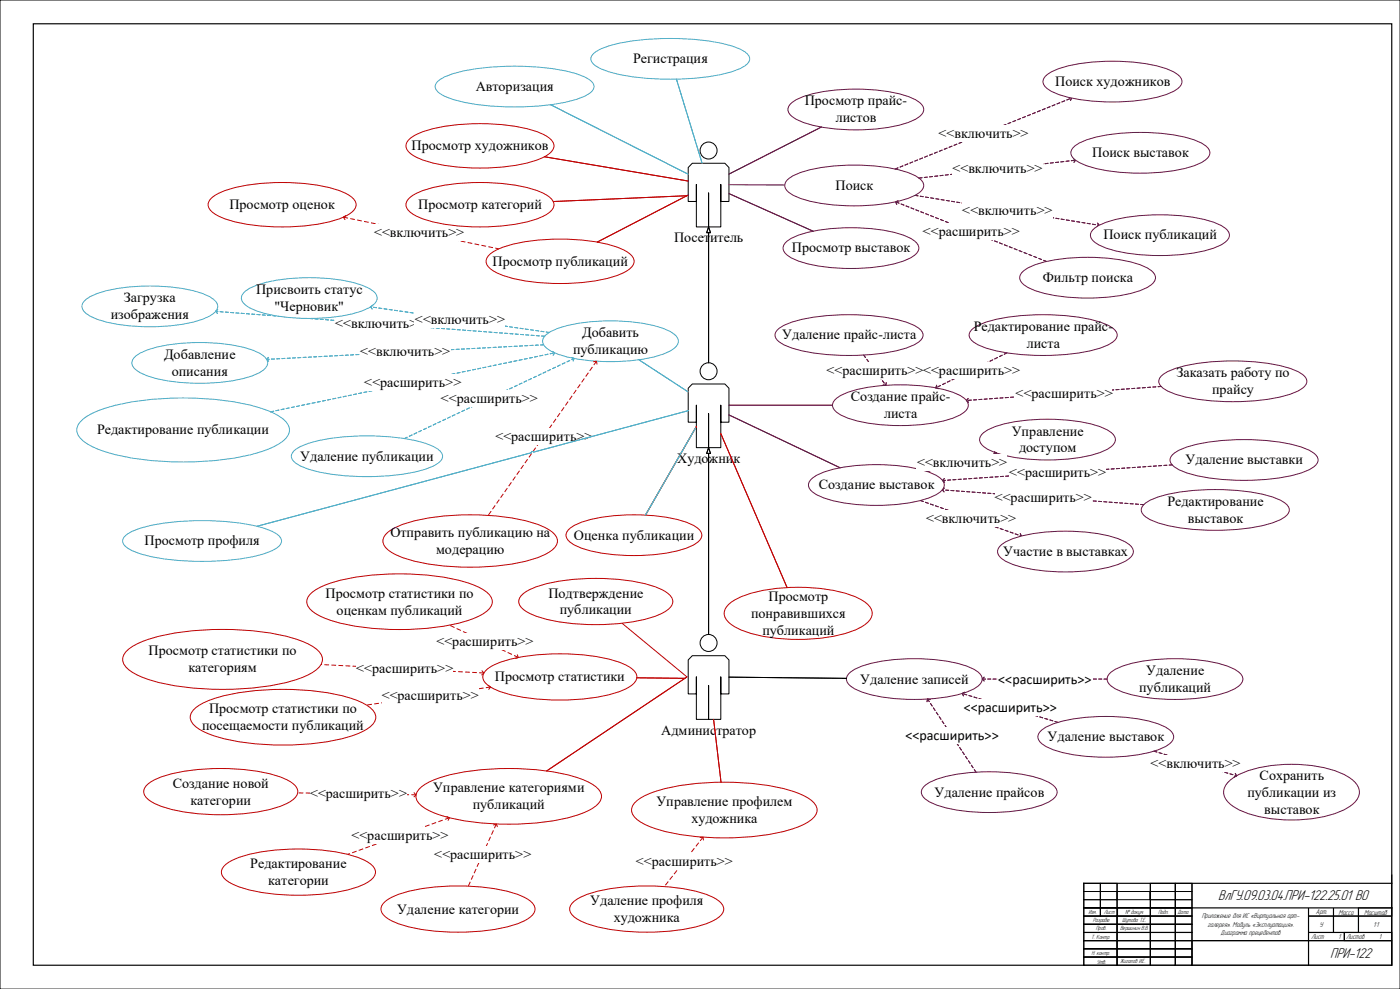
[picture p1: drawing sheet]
<svg xmlns="http://www.w3.org/2000/svg" width="841mm" height="594mm" viewBox="0 0 841 594" stroke-linecap="round" stroke-linejoin="round" font-family="sans-serif">
<g fill="none" stroke="#000" stroke-width=".6">
<path d="M651 535h10v5h-10zM651 530h10v5h-10zM661 535h10v5h-10zM661 530h10v5h-10zM671 535h20v5h-20zM691 535h15v5h-15zM691 530h15v5h-15zM706 535h10v5h-10zM706 530h10v5h-10zM651 560h20v5h-20zM651 555h20v5h-20zM651 550h20v5h-20z"/>
<path d="M651 545h10v5h-10zM651 540h10v5h-10zM661 545h10v5h-10zM661 540h10v5h-10zM671 560h20v5h-20zM671 555h20v5h-20zM671 550h20v5h-20zM671 545h20v5h-20zM691 560h15v5h-15zM691 555h15v5h-15zM691 550h15v5h-15zM691 545h15v5h-15z"/>
<path d="M691 540h15v5h-15zM706 560h10v5h-10zM706 555h10v5h-10zM706 550h10v5h-10zM706 545h10v5h-10zM706 540h10v5h-10zM786 550h15v10h-15zM801 550h15v10h-15zM808 560h28v5h-28zM816 545h20v5h-20zM651 575h20v5h-20zM651 570h20v5h-20z"/>
<path d="M651 565h20v5h-20zM671 575h20v5h-20zM671 570h20v5h-20zM671 565h20v5h-20zM691 575h15v5h-15zM691 570h15v5h-15zM691 565h15v5h-15zM706 575h10v5h-10zM706 570h10v5h-10zM706 565h10v5h-10zM716 565h70v15h-70zM786 565h50v15h-50z"/>
<path d="M0 594v-594h841v594"/>
</g>
<path d="M20 14h816v566h-816zM836 530h-185v50M836 526v54M651 545h185M651 550h65M651 555h65M651 560h65M651 565h65M651 570h65M651 575h65" fill="none" stroke="#000" stroke-width=".7"/>
<path d="M661 530v20M671 530v50M691 530v50M706 530v50M716 530v50M786 550h50M786 545v35M786 560h50M801 545v15M808 560v5M816 545v15M716 565h120" fill="none" stroke="#000" stroke-width=".7" stroke-linecap="butt"/>
<path d="M416 98h19l3 3v20h-5v-10v25h-7v-20v20h-8v-25v10h-5v-20zM421 90a5 5 0 0 0 10 0 5 5 0 0 0-10 0z" fill-rule="evenodd" fill="#fff"/>
<g fill="none" stroke="#000" stroke-width=".6">
<path d="M416 98h19l3 3v20h-5v-10v25h-7v-20v20h-8v-25v10h-5v-20z"/>
<circle cx="426" cy="90" r="5"/>
</g>
<path d="M416 231h19l3 2v21h-5v-11v26h-7v-21v21h-8v-26v11h-5v-21zM421 223a5 5 0 0 0 10 0 5 5 0 0 0-10 0z" fill-rule="evenodd" fill="#fff"/>
<g fill="none" stroke="#000" stroke-width=".6">
<path d="M416 231h19l3 2v21h-5v-11v26h-7v-21v21h-8v-26v11h-5v-21z"/>
<circle cx="426" cy="223" r="5"/>
</g>
<path d="M416 394h19l3 2v21h-5v-10v25h-7v-20v20h-8v-25v10h-5v-21zM421 386a5 5 0 0 0 10 0 5 5 0 0 0-10 0z" fill-rule="evenodd" fill="#fff"/>
<g fill="none" stroke="#000" stroke-width=".6">
<path d="M416 394h19l3 2v21h-5v-10v25h-7v-20v20h-8v-25v10h-5v-21z"/>
<circle cx="426" cy="386" r="5"/>
</g>
<path d="M263 49a61 61 0 0 1 30-9 140 140 0 0 1 57 6 8 8 0 0 1 7 7 18 18 0 0 1-13 7 153 153 0 0 1-74-1 11 11 0 0 1-9-7l1-2z" fill-rule="evenodd" fill="#fff"/>
<path d="M263 49a61 61 0 0 1 30-9 140 140 0 0 1 57 6 8 8 0 0 1 7 7 18 18 0 0 1-13 7 153 153 0 0 1-74-1 11 11 0 0 1-9-7l1-2z" fill="none" stroke="#4bacc6" stroke-width=".6"/>
<path d="M473 108a52 52 0 0 1 28-8 103 103 0 0 1 49 5 6 6 0 0 1 4 8 28 28 0 0 1-18 9 115 115 0 0 1-58-4 8 8 0 0 1-7-8z" fill-rule="evenodd" fill="#fff"/>
<path d="M642 58l2 1-1 1M473 108a52 52 0 0 1 28-8 103 103 0 0 1 49 5 6 6 0 0 1 4 8 28 28 0 0 1-18 9 115 115 0 0 1-58-4 8 8 0 0 1-7-8z" fill="none" stroke="#641346" stroke-width=".6"/>
<path d="M538 101l106-42" fill="none" stroke="#641346" stroke-width=".6" stroke-dasharray="1.9 1.3"/>
<path d="M564 75h54v10h-54z" fill-rule="evenodd" fill="#fff"/>
<path d="M538 101l106-42" fill="none" stroke="#641346" stroke-width=".6" stroke-dasharray="1.9 1.3"/>
<path d="M642 58l2 1-1 1" fill="none" stroke="#641346" stroke-width=".6"/>
<path d="M564 75h54v10h-54z" fill-rule="evenodd" fill="#fff"/>
<path d="M552 107l94-11" fill="none" stroke="#641346" stroke-width=".6" stroke-dasharray="1.9 1.3"/>
<path d="M645 95l1 1-1 1" fill="none" stroke="#641346" stroke-width=".6"/>
<path d="M572 96h54v11h-54z" fill-rule="evenodd" fill="#fff"/>
<path d="M552 107l94-11" fill="none" stroke="#641346" stroke-width=".6" stroke-dasharray="1.9 1.3"/>
<path d="M645 95l1 1-1 1" fill="none" stroke="#641346" stroke-width=".6"/>
<path d="M572 96h54v11h-54z" fill-rule="evenodd" fill="#fff"/>
<path d="M550 117l110 18" fill="none" stroke="#641346" stroke-width=".6" stroke-dasharray="1.9 1.3"/>
<path d="M659 134l1 1-1 1" fill="none" stroke="#641346" stroke-width=".6"/>
<path d="M578 121h54v10h-54z" fill-rule="evenodd" fill="#fff"/>
<path d="M550 117l110 18" fill="none" stroke="#641346" stroke-width=".6" stroke-dasharray="1.9 1.3"/>
<path d="M659 134l1 1-1 1" fill="none" stroke="#641346" stroke-width=".6"/>
<g fill="#fff">
<path d="M578 121h54v10h-54z" fill-rule="evenodd"/>
<path d="M628 45a52 52 0 0 1 28-8 103 103 0 0 1 49 6 6 6 0 0 1 5 8 28 28 0 0 1-19 8 115 115 0 0 1-58-3 8 8 0 0 1-6-8z" fill-rule="evenodd"/>
</g>
<path d="M628 45a52 52 0 0 1 28-8 103 103 0 0 1 49 6 6 6 0 0 1 5 8 28 28 0 0 1-19 8 115 115 0 0 1-58-3 8 8 0 0 1-6-8z" fill="none" stroke="#641346" stroke-width=".6"/>
<path d="M645 88a52 52 0 0 1 28-8 103 103 0 0 1 49 6 6 6 0 0 1 4 8 28 28 0 0 1-18 8 115 115 0 0 1-58-4 8 8 0 0 1-7-7z" fill-rule="evenodd" fill="#fff"/>
<path d="M645 88a52 52 0 0 1 28-8 103 103 0 0 1 49 6 6 6 0 0 1 4 8 28 28 0 0 1-18 8 115 115 0 0 1-58-4 8 8 0 0 1-7-7z" fill="none" stroke="#641346" stroke-width=".6"/>
<path d="M657 138a52 52 0 0 1 28-8 104 104 0 0 1 48 5 6 6 0 0 1 5 8 28 28 0 0 1-19 9 115 115 0 0 1-57-4 8 8 0 0 1-7-8z" fill-rule="evenodd" fill="#fff"/>
<path d="M657 138a52 52 0 0 1 28-8 104 104 0 0 1 48 5 6 6 0 0 1 5 8 28 28 0 0 1-19 9 115 115 0 0 1-57-4 8 8 0 0 1-7-8z" fill="none" stroke="#641346" stroke-width=".6"/>
<path d="M438 111h33" fill="none" stroke="#7030a0" stroke-width=".6"/>
<path d="M331 63l82 42" fill="none" stroke="#4bacc6" stroke-width=".6"/>
<path d="M614 163a55 55 0 0 1 30-8 91 91 0 0 1 46 6 6 6 0 0 1 4 6 6 6 0 0 1-4 5 93 93 0 0 1-49 6 52 52 0 0 1-27-8 5 5 0 0 1 0-7z" fill-rule="evenodd" fill="#fff"/>
<path d="M539 121h-1l1 2M614 163a55 55 0 0 1 30-8 91 91 0 0 1 46 6 6 6 0 0 1 4 6 6 6 0 0 1-4 5 93 93 0 0 1-49 6 52 52 0 0 1-27-8 5 5 0 0 1 0-7z" fill="none" stroke="#641346" stroke-width=".6"/>
<path d="M629 157l-91-36" fill="none" stroke="#641346" stroke-width=".6" stroke-dasharray="1.9 1.3"/>
<path d="M554 134h58v10h-58z" fill-rule="evenodd" fill="#fff"/>
<path d="M629 157l-91-36" fill="none" stroke="#641346" stroke-width=".6" stroke-dasharray="1.9 1.3"/>
<path d="M539 121h-1l1 2" fill="none" stroke="#641346" stroke-width=".6"/>
<g fill="#fff">
<path d="M554 134h58v10h-58z" fill-rule="evenodd"/>
<path d="M475 62a55 55 0 0 1 30-8 91 91 0 0 1 46 6 6 6 0 0 1 4 6 6 6 0 0 1-4 5 93 93 0 0 1-49 6 52 52 0 0 1-27-8 5 5 0 0 1 0-7z" fill-rule="evenodd"/>
</g>
<path d="M475 62a55 55 0 0 1 30-8 91 91 0 0 1 46 6 6 6 0 0 1 4 6 6 6 0 0 1-4 5 93 93 0 0 1-49 6 52 52 0 0 1-27-8 5 5 0 0 1 0-7zM493 76l-55 29" fill="none" stroke="#641346" stroke-width=".6"/>
<path d="M502 240a55 55 0 0 1 30-9 91 91 0 0 1 45 7 6 6 0 0 1 5 5 6 6 0 0 1-5 6 93 93 0 0 1-48 6 52 52 0 0 1-27-8 5 5 0 0 1 0-7z" fill-rule="evenodd" fill="#fff"/>
<path d="M502 240a55 55 0 0 1 30-9 91 91 0 0 1 45 7 6 6 0 0 1 5 5 6 6 0 0 1-5 6 93 93 0 0 1-48 6 52 52 0 0 1-27-8 5 5 0 0 1 0-7zM438 243h62" fill="none" stroke="#641346" stroke-width=".6"/>
<path d="M328 201a55 55 0 0 1 29-8 91 91 0 0 1 46 7 6 6 0 0 1 4 5 6 6 0 0 1-4 5 93 93 0 0 1-49 7 52 52 0 0 1-26-8 5 5 0 0 1 0-8z" fill-rule="evenodd" fill="#fff"/>
<path d="M328 201a55 55 0 0 1 29-8 91 91 0 0 1 46 7 6 6 0 0 1 4 5 6 6 0 0 1-4 5 93 93 0 0 1-49 7 52 52 0 0 1-26-8 5 5 0 0 1 0-8zM384 216l29 19" fill="none" stroke="#4bacc6" stroke-width=".6"/>
<path d="M51 180a55 55 0 0 1 30-8 91 91 0 0 1 46 7 6 6 0 0 1 4 5 6 6 0 0 1-4 5 93 93 0 0 1-49 7 52 52 0 0 1-27-8 5 5 0 0 1 0-8z" fill-rule="evenodd" fill="#fff"/>
<path d="M51 180a55 55 0 0 1 30-8 91 91 0 0 1 46 7 6 6 0 0 1 4 5 6 6 0 0 1-4 5 93 93 0 0 1-49 7 52 52 0 0 1-27-8 5 5 0 0 1 0-8z" fill="none" stroke="#4bacc6" stroke-width=".6"/>
<path d="M81 214a55 55 0 0 1 30-8 91 91 0 0 1 46 7 6 6 0 0 1 4 5 6 6 0 0 1-4 5 93 93 0 0 1-49 7 52 52 0 0 1-27-8 5 5 0 0 1 0-8z" fill-rule="evenodd" fill="#fff"/>
<path d="M81 214a55 55 0 0 1 30-8 91 91 0 0 1 46 7 6 6 0 0 1 4 5 6 6 0 0 1-4 5 93 93 0 0 1-49 7 52 52 0 0 1-27-8 5 5 0 0 1 0-8z" fill="none" stroke="#4bacc6" stroke-width=".6"/>
<path d="M48 253a56 56 0 0 1 30-11 178 178 0 0 1 83 4 20 20 0 0 1 13 11 10 10 0 0 1-7 10 120 120 0 0 1-53 10 141 141 0 0 1-59-9 12 12 0 0 1-9-11z" fill-rule="evenodd" fill="#fff"/>
<path d="M131 186l-1 1 1 1M48 253a56 56 0 0 1 30-11 178 178 0 0 1 83 4 20 20 0 0 1 13 11 10 10 0 0 1-7 10 120 120 0 0 1-53 10 141 141 0 0 1-59-9 12 12 0 0 1-9-11z" fill="none" stroke="#4bacc6" stroke-width=".6"/>
<path d="M327 202l-197-15" fill="none" stroke="#4bacc6" stroke-width=".6" stroke-dasharray="1.9 1.3"/>
<path d="M201 189h54v11h-54z" fill-rule="evenodd" fill="#fff"/>
<path d="M327 202l-197-15" fill="none" stroke="#4bacc6" stroke-width=".6" stroke-dasharray="1.9 1.3"/>
<path d="M131 186l-1 1 1 1" fill="none" stroke="#4bacc6" stroke-width=".6"/>
<path d="M201 189h54v11h-54z" fill-rule="evenodd" fill="#fff"/>
<path d="M327 207l-167 9" fill="none" stroke="#4bacc6" stroke-width=".6" stroke-dasharray="1.9 1.3"/>
<path d="M161 215l-1 1 1 1" fill="none" stroke="#4bacc6" stroke-width=".6"/>
<path d="M216 206h54v11h-54z" fill-rule="evenodd" fill="#fff"/>
<path d="M327 207l-167 9" fill="none" stroke="#4bacc6" stroke-width=".6" stroke-dasharray="1.9 1.3"/>
<path d="M161 215l-1 1 1 1" fill="none" stroke="#4bacc6" stroke-width=".6"/>
<path d="M216 206h54v11h-54z" fill-rule="evenodd" fill="#fff"/>
<path d="M163 247l170-35" fill="none" stroke="#4bacc6" stroke-width=".6" stroke-dasharray="1.9 1.3"/>
<path d="M332 211l1 1-1 1" fill="none" stroke="#4bacc6" stroke-width=".6"/>
<path d="M219 225h58v10h-58z" fill-rule="evenodd" fill="#fff"/>
<path d="M163 247l170-35" fill="none" stroke="#4bacc6" stroke-width=".6" stroke-dasharray="1.9 1.3"/>
<path d="M332 211l1 1-1 1" fill="none" stroke="#4bacc6" stroke-width=".6"/>
<g fill="#fff">
<path d="M219 225h58v10h-58z" fill-rule="evenodd"/>
<path d="M488 288a55 55 0 0 1 29-9 91 91 0 0 1 46 7 6 6 0 0 1 4 5 6 6 0 0 1-4 6 93 93 0 0 1-49 6 52 52 0 0 1-26-8 5 5 0 0 1 0-7z" fill-rule="evenodd"/>
</g>
<path d="M488 288a55 55 0 0 1 29-9 91 91 0 0 1 46 7 6 6 0 0 1 4 5 6 6 0 0 1-4 6 93 93 0 0 1-49 6 52 52 0 0 1-26-8 5 5 0 0 1 0-7z" fill="none" stroke="#641346" stroke-width=".6"/>
<path d="M590 260a55 55 0 0 1 30-8 91 91 0 0 1 46 7 6 6 0 0 1 4 5 6 6 0 0 1-4 5 93 93 0 0 1-49 7 52 52 0 0 1-27-8 5 5 0 0 1 0-8z" fill-rule="evenodd" fill="#fff"/>
<path d="M590 260a55 55 0 0 1 30-8 91 91 0 0 1 46 7 6 6 0 0 1 4 5 6 6 0 0 1-4 5 93 93 0 0 1-49 7 52 52 0 0 1-27-8 5 5 0 0 1 0-8z" fill="none" stroke="#641346" stroke-width=".6"/>
<path d="M687 303a58 58 0 0 1 30-8 117 117 0 0 1 52 5 6 6 0 0 1 5 8 31 31 0 0 1-20 8 130 130 0 0 1-61-3 8 8 0 0 1-7-8z" fill-rule="evenodd" fill="#fff"/>
<path d="M567 293l-1 1 1 1M687 303a58 58 0 0 1 30-8 117 117 0 0 1 52 5 6 6 0 0 1 5 8 31 31 0 0 1-20 8 130 130 0 0 1-61-3 8 8 0 0 1-7-8z" fill="none" stroke="#641346" stroke-width=".6"/>
<path d="M687 303l-121-9" fill="none" stroke="#641346" stroke-width=".6" stroke-dasharray="1.9 1.3"/>
<path d="M597 294h59v10h-59z" fill-rule="evenodd" fill="#fff"/>
<path d="M687 303l-121-9" fill="none" stroke="#641346" stroke-width=".6" stroke-dasharray="1.9 1.3"/>
<path d="M567 293l-1 1 1 1" fill="none" stroke="#641346" stroke-width=".6"/>
<path d="M597 294h59v10h-59z" fill-rule="evenodd" fill="#fff"/>
<path d="M557 283l42-11" fill="none" stroke="#641346" stroke-width=".6" stroke-dasharray="1.9 1.3"/>
<path d="M597 271l2 1-1 2" fill="none" stroke="#641346" stroke-width=".6"/>
<path d="M551 273h54v10h-54z" fill-rule="evenodd" fill="#fff"/>
<path d="M557 283l42-11" fill="none" stroke="#641346" stroke-width=".6" stroke-dasharray="1.9 1.3"/>
<path d="M597 271l2 1-1 2" fill="none" stroke="#641346" stroke-width=".6"/>
<path d="M551 273h54v10h-54z" fill-rule="evenodd" fill="#fff"/>
<path d="M438 249l67 32M613 320l1 2-2 1" fill="none" stroke="#641346" stroke-width=".6"/>
<path d="M553 301l61 21" fill="none" stroke="#641346" stroke-width=".6" stroke-dasharray="1.9 1.3"/>
<path d="M556 306h54v10h-54z" fill-rule="evenodd" fill="#fff"/>
<path d="M553 301l61 21" fill="none" stroke="#641346" stroke-width=".6" stroke-dasharray="1.9 1.3"/>
<path d="M613 320l1 2-2 1" fill="none" stroke="#641346" stroke-width=".6"/>
<g fill="#fff">
<path d="M556 306h54v10h-54z" fill-rule="evenodd"/>
<path d="M601 328a55 55 0 0 1 30-9 91 91 0 0 1 46 7 6 6 0 0 1 4 5 6 6 0 0 1-4 6 93 93 0 0 1-49 6 52 52 0 0 1-27-8 5 5 0 0 1 0-7z" fill-rule="evenodd"/>
</g>
<path d="M601 328a55 55 0 0 1 30-9 91 91 0 0 1 46 7 6 6 0 0 1 4 5 6 6 0 0 1-4 6 93 93 0 0 1-49 6 52 52 0 0 1-27-8 5 5 0 0 1 0-7z" fill="none" stroke="#641346" stroke-width=".6"/>
<path d="M510 404a55 55 0 0 1 30-8 91 91 0 0 1 46 6 6 6 0 0 1 4 6 6 6 0 0 1-4 5 93 93 0 0 1-49 6 52 52 0 0 1-27-7 5 5 0 0 1 0-8z" fill-rule="evenodd" fill="#fff"/>
<path d="M510 404a55 55 0 0 1 30-8 91 91 0 0 1 46 6 6 6 0 0 1 4 6 6 6 0 0 1-4 5 93 93 0 0 1-49 6 52 52 0 0 1-27-7 5 5 0 0 1 0-8z" fill="none" stroke="#641346" stroke-width=".6"/>
<path d="M667 404a55 55 0 0 1 29-8 91 91 0 0 1 46 6 6 6 0 0 1 5 6 6 6 0 0 1-5 5 93 93 0 0 1-49 6 52 52 0 0 1-26-7 5 5 0 0 1 0-8z" fill-rule="evenodd" fill="#fff"/>
<path d="M667 404a55 55 0 0 1 29-8 91 91 0 0 1 46 6 6 6 0 0 1 5 6 6 6 0 0 1-5 5 93 93 0 0 1-49 6 52 52 0 0 1-26-7 5 5 0 0 1 0-8z" fill="none" stroke="#641346" stroke-width=".6"/>
<path d="M625 439a55 55 0 0 1 30-8 91 91 0 0 1 46 6 6 6 0 0 1 4 5 6 6 0 0 1-4 6 93 93 0 0 1-49 6 52 52 0 0 1-27-8 5 5 0 0 1 0-7z" fill-rule="evenodd" fill="#fff"/>
<path d="M625 439a55 55 0 0 1 30-8 91 91 0 0 1 46 6 6 6 0 0 1 4 5 6 6 0 0 1-4 6 93 93 0 0 1-49 6 52 52 0 0 1-27-8 5 5 0 0 1 0-7z" fill="none" stroke="#641346" stroke-width=".6"/>
<path d="M584 198a58 58 0 0 1 30-8 117 117 0 0 1 52 5 6 6 0 0 1 5 8 31 31 0 0 1-20 9 130 130 0 0 1-62-4 8 8 0 0 1-7-8z" fill-rule="evenodd" fill="#fff"/>
<path d="M584 198a58 58 0 0 1 30-8 117 117 0 0 1 52 5 6 6 0 0 1 5 8 31 31 0 0 1-20 9 130 130 0 0 1-62-4 8 8 0 0 1-7-8zM563 231l-1 2h2" fill="none" stroke="#641346" stroke-width=".6"/>
<path d="M605 212l-43 21" fill="none" stroke="#641346" stroke-width=".6" stroke-dasharray="1.9 1.3"/>
<path d="M554 217h59v10h-59z" fill-rule="evenodd" fill="#fff"/>
<path d="M605 212l-43 21" fill="none" stroke="#641346" stroke-width=".6" stroke-dasharray="1.9 1.3"/>
<path d="M563 231l-1 2h2" fill="none" stroke="#641346" stroke-width=".6"/>
<path d="M554 217h59v10h-59z" fill-rule="evenodd" fill="#fff"/>
<path d="M426 136l1 4h-3zM426 140v78M426 269l1 3h-3zM426 272v109" fill="none" stroke="#000" stroke-width=".6"/>
<path d="M357 32a61 61 0 0 1 29-8 140 140 0 0 1 57 5 8 8 0 0 1 7 7 18 18 0 0 1-13 8 153 153 0 0 1-73-2 11 11 0 0 1-9-7v-1z" fill-rule="evenodd" fill="#fff"/>
<path d="M357 32a61 61 0 0 1 29-8 140 140 0 0 1 57 5 8 8 0 0 1 7 7 18 18 0 0 1-13 8 153 153 0 0 1-73-2 11 11 0 0 1-9-7v-1zM406 48l16 50" fill="none" stroke="#4bacc6" stroke-width=".6"/>
<path d="M127 119a55 55 0 0 1 30-9 112 112 0 0 1 50 6 9 9 0 0 1 7 8 18 18 0 0 1-13 8 124 124 0 0 1-67-1 12 12 0 0 1-9-8v-2zM208 129l-2 1 1 2M294 153a55 55 0 0 1 30-9 112 112 0 0 1 50 6 9 9 0 0 1 7 8 18 18 0 0 1-13 8 124 124 0 0 1-67-1 12 12 0 0 1-9-8v-2z" fill="none" stroke="#c00000" stroke-width=".6"/>
<path d="M206 130l94 19" fill="none" stroke="#c00000" stroke-width=".6" stroke-dasharray="2.8 1.4" stroke-linecap="butt"/>
<path d="M225 135h54v10h-54z" fill-rule="evenodd" fill="#fff"/>
<path d="M413 117l-54 28" fill="none" stroke="#c00000" stroke-width=".6"/>
<path d="M342 318a55 55 0 0 1 29-9 91 91 0 0 1 46 7 6 6 0 0 1 5 5 6 6 0 0 1-5 6 93 93 0 0 1-49 6 52 52 0 0 1-26-8 5 5 0 0 1 0-7z" fill-rule="evenodd" fill="#fff"/>
<path d="M342 318a55 55 0 0 1 29-9 91 91 0 0 1 46 7 6 6 0 0 1 5 5 6 6 0 0 1-5 6 93 93 0 0 1-49 6 52 52 0 0 1-26-8 5 5 0 0 1 0-7z" fill="none" stroke="#c00000" stroke-width=".6"/>
<path d="M177 270a61 61 0 0 1 30-8 122 122 0 0 1 53 6 6 6 0 0 1 5 8 25 25 0 0 1-15 7 137 137 0 0 1-68-2 9 9 0 0 1-7-8z" fill-rule="evenodd" fill="#fff"/>
<path d="M343 215h2l-1 2M177 270a61 61 0 0 1 30-8 122 122 0 0 1 53 6 6 6 0 0 1 5 8 25 25 0 0 1-15 7 137 137 0 0 1-68-2 9 9 0 0 1-7-8z" fill="none" stroke="#4bacc6" stroke-width=".6"/>
<path d="M243 263l102-48" fill="none" stroke="#4bacc6" stroke-width=".6" stroke-dasharray="1.9 1.3"/>
<path d="M265 234h58v10h-58z" fill-rule="evenodd" fill="#fff"/>
<path d="M243 263l102-48" fill="none" stroke="#4bacc6" stroke-width=".6" stroke-dasharray="1.9 1.3"/>
<path d="M343 215h2l-1 2" fill="none" stroke="#4bacc6" stroke-width=".6"/>
<path d="M265 234h58v10h-58z" fill-rule="evenodd" fill="#fff"/>
<path d="M418 256l-30 53" fill="none" stroke="#c00000" stroke-width=".6"/>
<path d="M438 363a56 56 0 0 1 32-10 92 92 0 0 1 47 7 9 9 0 0 1 6 11 26 26 0 0 1-18 10 106 106 0 0 1-62-4 11 11 0 0 1-8-10z" fill-rule="evenodd" fill="#fff"/>
<path d="M433 260l40 93M438 363a56 56 0 0 1 32-10 92 92 0 0 1 47 7 9 9 0 0 1 6 11 26 26 0 0 1-18 10 106 106 0 0 1-62-4 11 11 0 0 1-8-10zM381 482a49 49 0 0 1 26-10 156 156 0 0 1 72 4 18 18 0 0 1 12 9 9 9 0 0 1-6 9 108 108 0 0 1-50 9 112 112 0 0 1-50-9 8 8 0 0 1-5-10zM421 503h1l1 1M344 542a53 53 0 0 1 29-9 117 117 0 0 1 55 6 9 9 0 0 1 7 8 17 17 0 0 1-13 8 128 128 0 0 1-71-1 12 12 0 0 1-9-8l1-2z" fill="none" stroke="#c00000" stroke-width=".6"/>
<path d="M422 503l-23 29" fill="none" stroke="#c00000" stroke-width=".6" stroke-dasharray="2.8 1.4" stroke-linecap="butt"/>
<path d="M382 512h58v10h-58z" fill-rule="evenodd" fill="#fff"/>
<path d="M88 472a53 53 0 0 1 29-10 117 117 0 0 1 55 6 9 9 0 0 1 7 8 17 17 0 0 1-13 9 128 128 0 0 1-71-2 12 12 0 0 1-9-8l1-2zM252 474a49 49 0 0 1 25-10 156 156 0 0 1 73 4 18 18 0 0 1 11 9 9 9 0 0 1-6 9 108 108 0 0 1-49 9 112 112 0 0 1-50-9 8 8 0 0 1-6-10zM296 495h2l1 1M135 520a53 53 0 0 1 28-9 117 117 0 0 1 56 5 9 9 0 0 1 6 9 17 17 0 0 1-12 8 128 128 0 0 1-71-1 12 12 0 0 1-9-8v-2zM231 542a53 53 0 0 1 28-9 117 117 0 0 1 56 6 9 9 0 0 1 6 8 17 17 0 0 1-12 8 128 128 0 0 1-72-1 12 12 0 0 1-8-8v-2z" fill="none" stroke="#c00000" stroke-width=".6"/>
<path d="M298 495l-17 37" fill="none" stroke="#c00000" stroke-width=".6" stroke-dasharray="2.8 1.4" stroke-linecap="butt"/>
<path d="M261 508h58v10h-58z" fill-rule="evenodd" fill="#fff"/>
<path d="M250 477l-71-1" fill="none" stroke="#c00000" stroke-width=".6" stroke-dasharray="2.8 1.4" stroke-linecap="butt"/>
<path d="M249 476l1 1-1 2" fill="none" stroke="#c00000" stroke-width=".6"/>
<path d="M186 472h58v10h-58z" fill-rule="evenodd" fill="#fff"/>
<path d="M270 491l-61 22" fill="none" stroke="#c00000" stroke-width=".6" stroke-dasharray="2.8 1.4" stroke-linecap="butt"/>
<path d="M268 490l2 1-1 2" fill="none" stroke="#c00000" stroke-width=".6"/>
<path d="M211 497h58v10h-58z" fill-rule="evenodd" fill="#fff"/>
<path d="M413 407l-85 56M429 432l4 38" fill="none" stroke="#c00000" stroke-width=".6"/>
<path d="M665 408h-75" fill="none" stroke="#641346" stroke-width=".6" stroke-dasharray="1.9 1.3"/>
<path d="M591 407l-1 1 1 1" fill="none" stroke="#641346" stroke-width=".6"/>
<path d="M600 403h55v10h-55z" fill-rule="evenodd" fill="#fff"/>
<path d="M665 408h-75" fill="none" stroke="#641346" stroke-width=".6" stroke-dasharray="1.9 1.3"/>
<path d="M591 407l-1 1 1 1" fill="none" stroke="#641346" stroke-width=".6"/>
<path d="M600 403h55v10h-55z" fill-rule="evenodd" fill="#fff"/>
<path d="M635 434l-57-18" fill="none" stroke="#641346" stroke-width=".6" stroke-dasharray="1.9 1.3"/>
<path d="M579 416h-1l1 2" fill="none" stroke="#641346" stroke-width=".6"/>
<path d="M579 420h56v10h-56z" fill-rule="evenodd" fill="#fff"/>
<path d="M635 434l-57-18" fill="none" stroke="#641346" stroke-width=".6" stroke-dasharray="1.9 1.3"/>
<path d="M579 416h-1l1 2" fill="none" stroke="#641346" stroke-width=".6"/>
<path d="M579 420h56v10h-56z" fill-rule="evenodd" fill="#fff"/>
<path d="M313 357a53 53 0 0 1 29-9 117 117 0 0 1 55 6 9 9 0 0 1 7 8 17 17 0 0 1-12 9 128 128 0 0 1-72-2 12 12 0 0 1-8-8v-2zM374 374l39 33M76 391a53 53 0 0 1 27-11 168 168 0 0 1 78 5 19 19 0 0 1 13 10 9 9 0 0 1-7 9 113 113 0 0 1-49 10 133 133 0 0 1-56-9 11 11 0 0 1-8-10zM292 403a53 53 0 0 1 28-10 117 117 0 0 1 56 6 9 9 0 0 1 6 9 17 17 0 0 1-12 8 128 128 0 0 1-71-1 12 12 0 0 1-9-8v-2zM293 412l2 1-1 1M116 426a49 49 0 0 1 26-10 156 156 0 0 1 72 5 18 18 0 0 1 12 9 9 9 0 0 1-6 8 108 108 0 0 1-50 9 112 112 0 0 1-50-9 8 8 0 0 1-5-10z" fill="none" stroke="#c00000" stroke-width=".6"/>
<path d="M295 413l-75 10" fill="none" stroke="#c00000" stroke-width=".6" stroke-dasharray="2.8 1.4" stroke-linecap="butt"/>
<path d="M229 413h58v10h-58z" fill-rule="evenodd" fill="#fff"/>
<path d="M246 84a55 55 0 0 1 29-9 112 112 0 0 1 51 5 9 9 0 0 1 7 9 18 18 0 0 1-13 8 124 124 0 0 1-67-1 12 12 0 0 1-9-8v-2zM327 94l86 15M246 119a55 55 0 0 1 29-9 112 112 0 0 1 51 6 9 9 0 0 1 7 8 18 18 0 0 1-13 8 124 124 0 0 1-67-1 12 12 0 0 1-9-8v-2zM413 118l-81 3M357 217h1l1 2M232 321a55 55 0 0 1 30-11 139 139 0 0 1 64 6 13 13 0 0 1 9 9 12 12 0 0 1-9 9 141 141 0 0 1-70 4 46 46 0 0 1-24-9 6 6 0 0 1 0-8zM383 407h28" fill="none" stroke="#c00000" stroke-width=".6"/>
<path d="M438 407h70" fill="none" stroke="#000" stroke-width=".6"/>
<path d="M358 217l-65 93" fill="none" stroke="#c00000" stroke-width=".6" stroke-dasharray="2.8 1.4" stroke-linecap="butt"/>
<path d="M297 257h59v10h-59z" fill-rule="evenodd" fill="#fff"/>
<path d="M186 357a49 49 0 0 1 26-10 156 156 0 0 1 72 4 18 18 0 0 1 12 9 9 9 0 0 1-6 9 108 108 0 0 1-50 9 112 112 0 0 1-50-9 8 8 0 0 1-5-10zM290 403l1 1-2 1" fill="none" stroke="#c00000" stroke-width=".6"/>
<path d="M291 404l-98-5" fill="none" stroke="#c00000" stroke-width=".6" stroke-dasharray="2.8 1.4" stroke-linecap="butt"/>
<path d="M214 397h58v10h-58z" fill-rule="evenodd" fill="#fff"/>
<path d="M311 395l-41-20" fill="none" stroke="#c00000" stroke-width=".6" stroke-dasharray="2.8 1.4" stroke-linecap="butt"/>
<path d="M311 393v2h-1" fill="none" stroke="#c00000" stroke-width=".6"/>
<g fill="#fff">
<path d="M262 380h58v10h-58z" fill-rule="evenodd"/>
<path d="M147 175a55 55 0 0 1 29-8 91 91 0 0 1 46 7 6 6 0 0 1 5 5 6 6 0 0 1-5 5 93 93 0 0 1-49 7 52 52 0 0 1-26-8 5 5 0 0 1 0-8z" fill-rule="evenodd"/>
</g>
<path d="M147 175a55 55 0 0 1 29-8 91 91 0 0 1 46 7 6 6 0 0 1 5 5 6 6 0 0 1-5 5 93 93 0 0 1-49 7 52 52 0 0 1-26-8 5 5 0 0 1 0-8zM224 183l-1 1 1 2" fill="none" stroke="#4bacc6" stroke-width=".6"/>
<path d="M330 200l-107-16" fill="none" stroke="#4bacc6" stroke-width=".6" stroke-dasharray="1.9 1.3"/>
<path d="M249 187h54v10h-54z" fill-rule="evenodd" fill="#fff"/>
<path d="M330 200l-107-16" fill="none" stroke="#4bacc6" stroke-width=".6" stroke-dasharray="1.9 1.3"/>
<path d="M224 183l-1 1 1 2" fill="none" stroke="#4bacc6" stroke-width=".6"/>
<g fill="#fff">
<path d="M249 187h54v10h-54z" fill-rule="evenodd"/>
<path d="M467 198a58 58 0 0 1 30-8 117 117 0 0 1 52 5 6 6 0 0 1 5 8 31 31 0 0 1-20 9 130 130 0 0 1-61-4 8 8 0 0 1-7-8z" fill-rule="evenodd"/>
</g>
<path d="M467 198a58 58 0 0 1 30-8 117 117 0 0 1 52 5 6 6 0 0 1 5 8 31 31 0 0 1-20 9 130 130 0 0 1-61-4 8 8 0 0 1-7-8zM532 230v1h-2" fill="none" stroke="#641346" stroke-width=".6"/>
<path d="M519 213l13 18" fill="none" stroke="#641346" stroke-width=".6" stroke-dasharray="1.9 1.3"/>
<path d="M496 217h59v10h-59z" fill-rule="evenodd" fill="#fff"/>
<path d="M519 213l13 18" fill="none" stroke="#641346" stroke-width=".6" stroke-dasharray="1.9 1.3"/>
<path d="M532 230v1h-2" fill="none" stroke="#641346" stroke-width=".6"/>
<g fill="#fff">
<path d="M496 217h59v10h-59z" fill-rule="evenodd"/>
<path d="M698 225a58 58 0 0 1 30-8 117 117 0 0 1 51 6 6 6 0 0 1 6 8 31 31 0 0 1-20 8 130 130 0 0 1-62-3 8 8 0 0 1-7-8z" fill-rule="evenodd"/>
</g>
<path d="M582 239l-1 1 1 2M698 225a58 58 0 0 1 30-8 117 117 0 0 1 51 6 6 6 0 0 1 6 8 31 31 0 0 1-20 8 130 130 0 0 1-62-3 8 8 0 0 1-7-8z" fill="none" stroke="#641346" stroke-width=".6"/>
<path d="M697 232l-116 8" fill="none" stroke="#641346" stroke-width=".6" stroke-dasharray="1.9 1.3"/>
<path d="M610 231h58v10h-58z" fill-rule="evenodd" fill="#fff"/>
<path d="M697 232l-116 8" fill="none" stroke="#641346" stroke-width=".6" stroke-dasharray="1.9 1.3"/>
<path d="M582 239l-1 1 1 2" fill="none" stroke="#641346" stroke-width=".6"/>
<g fill="#fff">
<path d="M610 231h58v10h-58z" fill-rule="evenodd"/>
<path d="M705 273a58 58 0 0 1 29-8 117 117 0 0 1 52 5 6 6 0 0 1 5 8 31 31 0 0 1-19 9 130 130 0 0 1-62-4 8 8 0 0 1-7-8z" fill-rule="evenodd"/>
</g>
<path d="M705 273a58 58 0 0 1 29-8 117 117 0 0 1 52 5 6 6 0 0 1 5 8 31 31 0 0 1-19 9 130 130 0 0 1-62-4 8 8 0 0 1-7-8zM567 287l-1 2 1 1" fill="none" stroke="#641346" stroke-width=".6"/>
<path d="M704 279l-138 10" fill="none" stroke="#641346" stroke-width=".6" stroke-dasharray="1.9 1.3"/>
<path d="M606 279h58v10h-58z" fill-rule="evenodd" fill="#fff"/>
<path d="M704 279l-138 10" fill="none" stroke="#641346" stroke-width=".6" stroke-dasharray="1.9 1.3"/>
<path d="M567 287l-1 2 1 1" fill="none" stroke="#641346" stroke-width=".6"/>
<g fill="#fff">
<path d="M606 279h58v10h-58z" fill-rule="evenodd"/>
<path d="M555 472a55 55 0 0 1 30-8 91 91 0 0 1 46 6 6 6 0 0 1 4 6 6 6 0 0 1-4 5 93 93 0 0 1-49 6 52 52 0 0 1-27-8 5 5 0 0 1 0-7z" fill-rule="evenodd"/>
</g>
<path d="M559 420h-2v1M555 472a55 55 0 0 1 30-8 91 91 0 0 1 46 6 6 6 0 0 1 4 6 6 6 0 0 1-4 5 93 93 0 0 1-49 6 52 52 0 0 1-27-8 5 5 0 0 1 0-7z" fill="none" stroke="#641346" stroke-width=".6"/>
<path d="M586 464l-29-44" fill="none" stroke="#641346" stroke-width=".6" stroke-dasharray="1.9 1.3"/>
<path d="M544 437h56v10h-56z" fill-rule="evenodd" fill="#fff"/>
<path d="M586 464l-29-44" fill="none" stroke="#641346" stroke-width=".6" stroke-dasharray="1.9 1.3"/>
<path d="M559 420h-2v1" fill="none" stroke="#641346" stroke-width=".6"/>
<g fill="#fff">
<path d="M544 437h56v10h-56z" fill-rule="evenodd"/>
<path d="M472 145a55 55 0 0 1 30-8 91 91 0 0 1 46 7 6 6 0 0 1 4 5 6 6 0 0 1-4 5 93 93 0 0 1-49 7 52 52 0 0 1-27-8 5 5 0 0 1 0-8z" fill-rule="evenodd"/>
</g>
<path d="M438 116l50 23M472 145a55 55 0 0 1 30-8 91 91 0 0 1 46 7 6 6 0 0 1 4 5 6 6 0 0 1-4 5 93 93 0 0 1-49 7 52 52 0 0 1-27-8 5 5 0 0 1 0-8z" fill="none" stroke="#641346" stroke-width=".6"/>
<path d="M738 470a50 50 0 0 1 32-11 71 71 0 0 1 41 9 9 9 0 0 1 6 8 9 9 0 0 1-6 8 73 73 0 0 1-47 8 42 42 0 0 1-27-11 8 8 0 0 1 1-11z" fill-rule="evenodd" fill="#fff"/>
<path d="M738 470a50 50 0 0 1 32-11 71 71 0 0 1 41 9 9 9 0 0 1 6 8 9 9 0 0 1-6 8 73 73 0 0 1-47 8 42 42 0 0 1-27-11 8 8 0 0 1 1-11zM742 464l1 2-2 1" fill="none" stroke="#641346" stroke-width=".6"/>
<path d="M693 451l50 15" fill="none" stroke="#641346" stroke-width=".6" stroke-dasharray="1.9 1.3"/>
<path d="M691 453h54v11h-54z" fill-rule="evenodd" fill="#fff"/>
<path d="M693 451l50 15" fill="none" stroke="#641346" stroke-width=".6" stroke-dasharray="1.9 1.3"/>
<path d="M742 464l1 2-2 1" fill="none" stroke="#641346" stroke-width=".6"/>
<g fill="#fff">
<path d="M691 453h54v11h-54z" fill-rule="evenodd"/>
<path d="M76 322a61 61 0 0 1 29-9 140 140 0 0 1 57 5 8 8 0 0 1 7 8 18 18 0 0 1-13 7 153 153 0 0 1-73-1 11 11 0 0 1-9-7v-2z" fill-rule="evenodd"/>
</g>
<path d="M413 247l-93 25a.6 .6 0 0 0 0-1 .7 .7 0 0 0-1 1l-165 44M418 257l-30 52M76 322a61 61 0 0 1 29-9 140 140 0 0 1 57 5 8 8 0 0 1 7 8 18 18 0 0 1-13 7 153 153 0 0 1-73-1 11 11 0 0 1-9-7v-2z" fill="none" stroke="#4bacc6" stroke-width=".6"/>
<g font-size="8.9">
<text x="732" y="541">ВлГУ.09.03.04.ПРИ-122.25.01 ВО</text>
<text x="799" y="575">ПРИ-122</text>
</g>
<g font-size="8.5">
<text x="380" y="38">Регистрация</text>
<text x="634" y="52">Поиск художников</text>
<text x="286" y="55">Авторизация</text>
<text x="483" y="63">Просмотр прайс-</text>
<text x="502" y="73">листов</text>
<text x="564" y="83">&lt;&lt;включить&gt;&gt;</text>
<text x="247" y="90">Просмотр художников</text>
<text x="656" y="94">Поиск выставок</text>
<text x="572" y="104">&lt;&lt;включить&gt;&gt;</text>
<text x="502" y="114">Поиск</text>
<text x="138" y="126">Просмотр оценок</text>
<text x="251" y="126">Просмотр категорий</text>
<text x="578" y="129">&lt;&lt;включить&gt;&gt;</text>
<text x="225" y="142">&lt;&lt;включить&gt;&gt;</text>
<text x="554" y="142">&lt;&lt;расширить&gt;&gt;</text>
<text x="663" y="144">Поиск публикаций</text>
<text x="405" y="145">Посетитель</text>
<text x="476" y="152">Просмотр выставок</text>
<text x="296" y="160">Просмотр публикаций</text>
<text x="626" y="169">Фильтр поиска</text>
<text x="154" y="177">Присвоить статус</text>
<text x="74" y="182">Загрузка</text>
<text x="67" y="192">изображения</text>
<text x="165" y="187">&quot;Черновик&quot;</text>
<text x="201" y="197">&lt;&lt;включить&gt;&gt;</text>
<text x="249" y="195">&lt;&lt;включить&gt;&gt;</text>
<text x="350" y="202">Добавить</text>
<text x="470" y="204">Удаление прайс-листа</text>
<text x="585" y="199">Редактирование прайс-</text>
<text x="617" y="209">листа</text>
<text x="99" y="215">Добавление</text>
<text x="216" y="214">&lt;&lt;включить&gt;&gt;</text>
<text x="344" y="213">публикацию</text>
<text x="103" y="226">описания</text>
<text x="496" y="225">&lt;&lt;расширить&gt;&gt;</text>
<text x="555" y="225">&lt;&lt;расширить&gt;&gt;</text>
<text x="707" y="227">Заказать работу по</text>
<text x="219" y="232">&lt;&lt;расширить&gt;&gt;</text>
<text x="610" y="239">&lt;&lt;расширить&gt;&gt;</text>
<text x="728" y="237">прайсу</text>
<text x="265" y="242">&lt;&lt;расширить&gt;&gt;</text>
<text x="511" y="241">Создание прайс-</text>
<text x="531" y="251">листа</text>
<text x="58" y="261">Редактирование публикации</text>
<text x="608" y="262">Управление</text>
<text x="298" y="265">&lt;&lt;расширить&gt;&gt;</text>
<text x="612" y="272">доступом</text>
<text x="180" y="277">Удаление публикации</text>
<text x="407" y="278">Художник</text>
<text x="551" y="280">&lt;&lt;включить&gt;&gt;</text>
<text x="712" y="279">Удаление выставки</text>
<text x="606" y="287">&lt;&lt;расширить&gt;&gt;</text>
<text x="492" y="294">Создание выставок</text>
<text x="598" y="301">&lt;&lt;расширить&gt;&gt;</text>
<text x="701" y="304">Редактирование</text>
<text x="556" y="314">&lt;&lt;включить&gt;&gt;</text>
<text x="714" y="314">выставок</text>
<text x="234" y="322">Отправить публикацию на</text>
<text x="87" y="328">Просмотр профиля</text>
<text x="345" y="324">Оценка публикации</text>
<text x="262" y="333">модерацию</text>
<text x="603" y="334">Участие в выставках</text>
<text x="196" y="359">Просмотр статистики по</text>
<text x="329" y="359">Подтверждение</text>
<text x="462" y="361">Просмотр</text>
<text x="202" y="369">оценкам публикаций</text>
<text x="336" y="369">публикации</text>
<text x="451" y="371">понравившихся</text>
<text x="458" y="381">публикаций</text>
<text x="262" y="388">&lt;&lt;расширить&gt;&gt;</text>
<text x="89" y="394">Просмотр статистики по</text>
<text x="113" y="404">категориям</text>
<text x="214" y="404">&lt;&lt;расширить&gt;&gt;</text>
<text x="689" y="405">Удаление</text>
<text x="297" y="409">Просмотр статистики</text>
<text x="517" y="411">Удаление записей</text>
<text x="600" y="411">&lt;&lt;расширить&gt;&gt;</text>
<text x="684" y="416">публикаций</text>
<text x="229" y="421">&lt;&lt;расширить&gt;&gt;</text>
<text x="126" y="428">Просмотр статистики по</text>
<text x="579" y="428">&lt;&lt;расширить&gt;&gt;</text>
<text x="121" y="439">посещаемости публикаций</text>
<text x="397" y="441">Администратор</text>
<text x="544" y="444">&lt;&lt;расширить&gt;&gt;</text>
<text x="629" y="445">Удаление выставок</text>
<text x="691" y="461">&lt;&lt;включить&gt;&gt;</text>
<text x="104" y="473">Создание новой</text>
<text x="757" y="468">Сохранить</text>
<text x="186" y="479">&lt;&lt;расширить&gt;&gt;</text>
<text x="260" y="476">Управление категориями</text>
<text x="561" y="478">Удаление прайсов</text>
<text x="749" y="478">публикации из</text>
<text x="114" y="483">категории</text>
<text x="394" y="484">Управление профилем</text>
<text x="284" y="486">публикаций</text>
<text x="759" y="489">выставок</text>
<text x="415" y="494">художника</text>
<text x="211" y="505">&lt;&lt;расширить&gt;&gt;</text>
<text x="261" y="516">&lt;&lt;расширить&gt;&gt;</text>
<text x="150" y="521">Редактирование</text>
<text x="382" y="520">&lt;&lt;расширить&gt;&gt;</text>
<text x="161" y="532">категории</text>
<text x="354" y="544">Удаление профиля</text>
<text x="239" y="549">Удаление категории</text>
<text x="369" y="554">художника</text>
</g>
<g font-size="4.5">
<text x="722" y="551">Приложение для ИС «Виртуальная арт-</text>
<text x="790" y="549">Арт.</text>
<text x="804" y="549">Масса</text>
<text x="819" y="549">Масштаб</text>
<text x="725" y="557">галерея». Модуль «Эксплуатация».</text>
<text x="793" y="557">У</text>
<text x="825" y="557">1:1</text>
<text x="733" y="562">Диаграмма прецедентов</text>
<text x="788" y="564">Лист</text>
<text x="804" y="564">1</text>
<text x="809" y="564">Листов</text>
<text x="828" y="564">1</text>
</g>
<g font-size="3.8">
<text x="654" y="549">Изм.</text>
<text x="663" y="549">Лист</text>
<text x="676" y="549">№ докум.</text>
<text x="696" y="549">Подп.</text>
<text x="707" y="549">Дата</text>
<text x="656" y="554">Разрабю</text>
<text x="674" y="554">Шутова Т.Е.</text>
<text x="656" y="564">Т. Контр.</text>
<text x="658" y="559">Пров.</text>
<text x="673" y="559">Вершинин В.В.</text>
<text x="656" y="574">Н. контр.</text>
<text x="659" y="579">Утв.</text>
<text x="673" y="579">Жигалов И.Е.</text>
</g>
</svg>
